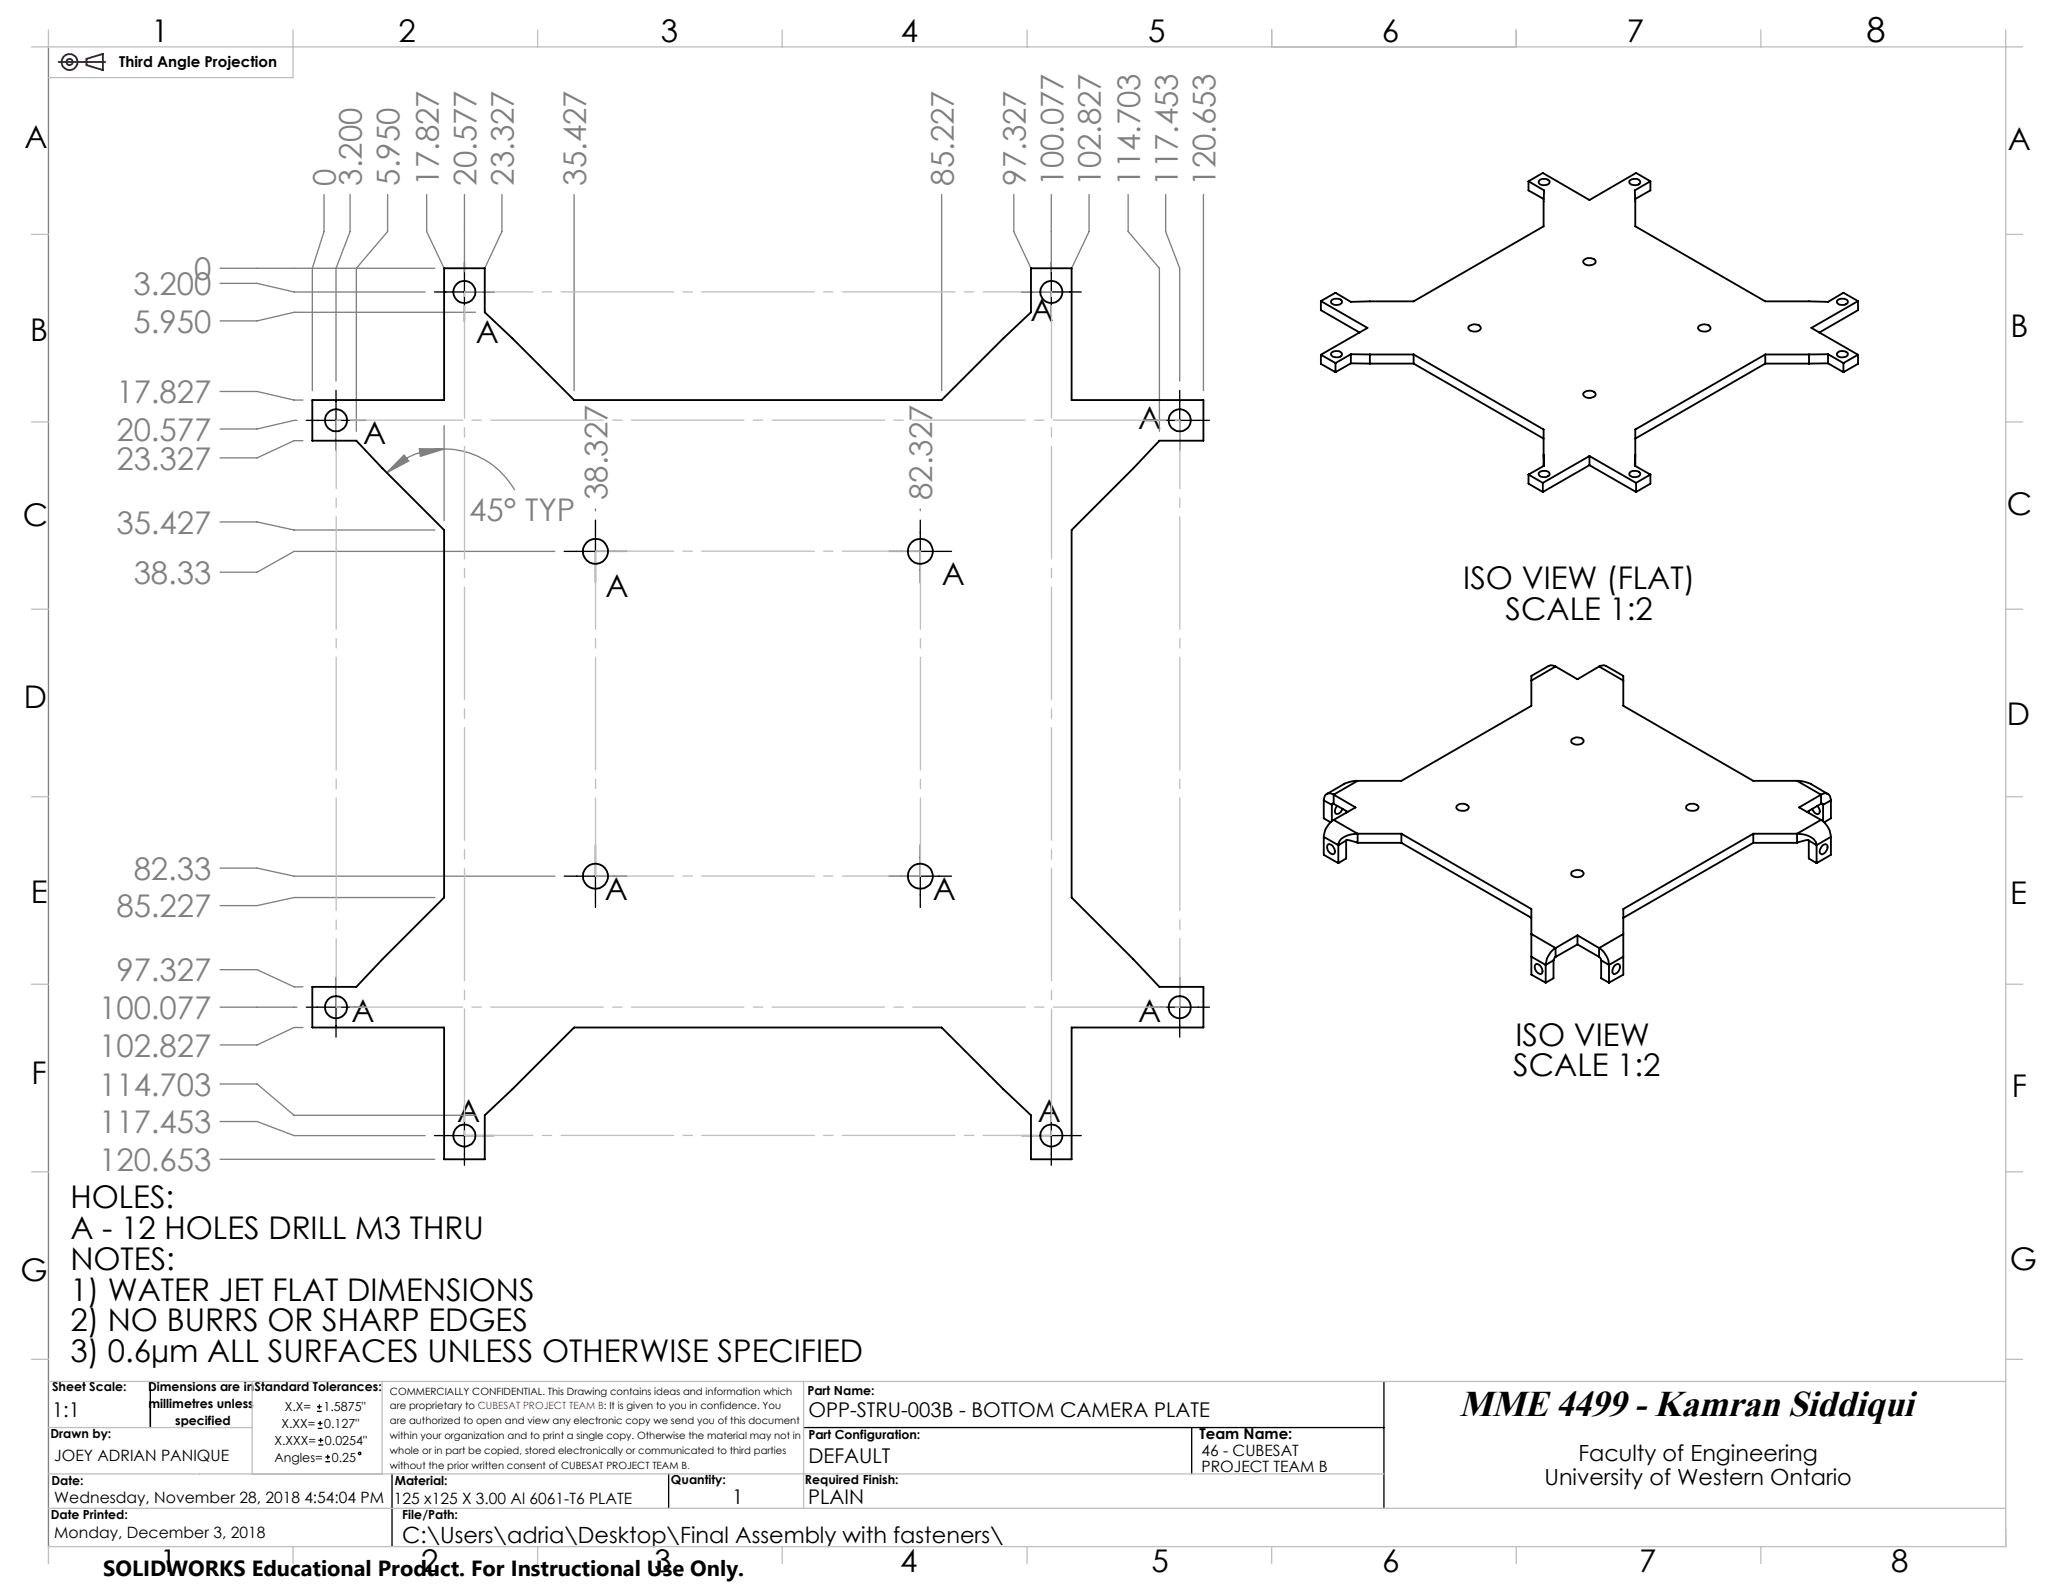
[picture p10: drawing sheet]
<svg xmlns="http://www.w3.org/2000/svg" width="279mm" height="216mm" viewBox="0 0 279 216" stroke-linecap="round" stroke-linejoin="round" font-family="sans-serif">
<g fill="none" stroke="#000" stroke-width=".18">
<path d="M58.8 39.5h8.1M62.9 35.5v8.1M138.4 39.5h8M142.4 35.5v8.1M41.5 56.9h8.1M45.5 52.9v8.1M155.7 56.9h8.1M159.8 52.9v8.1M76.4 74.7h8.5M80.6 70.4v8.5M120.4 74.7h8.5M124.6 70.4v8.5"/>
<path d="M76.4 118.7h8.5M80.6 114.4v8.5M120.4 118.7h8.5M124.6 114.4v8.5M41.5 136.4h8.1M45.5 132.4v8.1M155.7 136.4h8.1M159.8 132.4v8.1M58.8 153.8h8.1M62.9 149.8v8M138.4 153.8h8M142.4 149.8v8"/>
<path d="M20.4 187.1v6.3M42.9 191.2h.7M42.9 190.5h.7M43 193.5h.7M43 192.8h.7M43.1 195.7h.7M43.1 195.1h.7M43.3 190.2v.7M43.4 192.5v.6M43.4 194.8v.6M44.1 198h.6M44.1 197.3h.6"/>
<path d="M44.4 197v.7M53.1 199.6v9.9M90.6 199.6v4.7M108.8 193.4h78.6M161.4 193.4v6.2M187.4 187.1v17.2"/>
<circle cx="48.7" cy="196.9" r=".16"/>
</g>
<g fill="none" stroke="#400040" stroke-width=".25">
<path d="M7.9 8.4h6.4M11.7 8l2.2-.7v2.2l-2.2-.7z"/>
<circle cx="9.4" cy="8.4" r=".41"/>
<circle cx="9.4" cy="8.4" r="1.08"/>
</g>
<g fill="none" stroke="#808080" stroke-width=".18">
<path d="M6.6 6.4v203.1M29.8 36.3h29.1M29.8 38.4h5l5 1.1h17.8M43.9 26.4v5l-1.6 4.9v16.6M47.4 26.4v5l-1.9 4.9v15.3M52.5 26.4v5l-4.2 4.9v22.1M57.8 26.4v5l2.3 4.9M62.9 26.4v10.4M68 26.4v5l-2.3 4.9M77.8 26.4v26.5M127.5 26.4v26.5M137.3 26.4v5l2.3 4.9"/>
<path d="M142.4 26.4v10.4M147.5 26.4v5l-2.4 4.9M152.8 26.4v5l4.2 4.9v22.1M157.9 26.4v5l1.9 4.9v15.3M163 26.4v26.5M29.8 53h5l5 1.2h1.2M40.2 56.9h-.4l-5 1.2h-5M41 59.7h-1.2l-5 2.3h-5M60.1 57.6v12.9M64.4 42.3h-24.6l-5 1.2h-5M29.8 70.7h5l5 1.1h19.1M54.7 61.6l.7 .8-3 1.6z"/>
<path d="M56.8 60.8h3.3l-3.2 1zM60.1 60.8a10.7 10.7 0 0 0-7.7 3.2M60.1 60.8a10.9 10.9 0 0 1 9.6 5.6M75.1 74.7h-35.3l-5 2.8h-5M80.6 68.9v.3M124.6 68.9v.3M29.8 117.6h5l5 1.1h35.3M29.8 131.3h5l5 2.4h1.2M29.8 136.4h10.4M41 139.2h-1.2l-5 2.3h-5M58.9 121.6h-19.1l-5 1.1h-5M29.8 146.8h5l5 4.3h24.6"/>
<path d="M29.8 151.9h5l5 1.9h17.8M29.8 157h29.1"/>
</g>
<path d="M20.4 193.4v-3.6" fill="none" stroke="#000" stroke-width=".18" stroke-dasharray="15.2 1.3 1.3 1.3"/>
<path d="M62.9 39.5h79.5M45.5 56.9v79.5M159.8 56.9v79.5M62.9 153.8h79.5" fill="none" stroke="#c0c0c0" stroke-width=".18" stroke-dasharray="15.2 1.3 1.3 1.3" stroke-dashoffset="6"/>
<path d="M62.9 39.5v114.3M142.4 39.5v114.3M45.5 56.9h114.3M45.5 136.4h114.3" fill="none" stroke="#c0c0c0" stroke-width=".18" stroke-dasharray="15.2 1.3 1.3 1.3" stroke-dashoffset="-1.9"/>
<path d="M80.7 74.7h44M80.7 74.7v44M124.7 74.7v44M80.7 118.7h44" fill="none" stroke="#c0c0c0" stroke-width=".18" stroke-dasharray="15.2 1.3 1.3 1.3" stroke-dashoffset="4.7"/>
<g fill="none" stroke="#c0c0c0" stroke-width=".18">
<path d="M4.3 6.3h269.6M6.6 4.1v2.2M39.7 4.1v6.4h-33.1M72.8 4.1v2.2M105.9 4.1v2.2M139.1 4.1v2.2M172.2 4.1v2.2M205.4 4.1v2.2M238.5 4.1v2.2M271.6 4.1v205.4h-265v2.3M4.3 31.7h2.3M271.6 31.7h2.3"/>
<path d="M4.3 57.1h2.3M271.6 57.1h2.3M4.3 82.5h2.3M271.6 82.5h2.3M4.3 107.9h2.3M271.6 107.9h2.3M4.3 133.3h2.3M271.6 133.3h2.3M4.3 158.7h2.3M271.6 158.7h2.3M4.3 184.1h2.3M6.6 187.1h265"/>
<path d="M6.6 199.6h180.8M6.6 193.4h27.5M34.1 187.1v12.5M51.8 187.1v12.5M108.8 187.1v17.2M271.6 184.1h2.3M6.6 204.3h265M39.7 209.5v2.3M72.8 209.5v2.3M105.9 209.5v2.3M139.1 209.5v2.3M172.2 209.5v2.3"/>
<path d="M205.4 209.5v2.3M238.5 209.5v2.3"/>
</g>
<path d="M56.8 60.8h3.3l-3.2 1zM54.7 61.6l.7 .8-3 1.6z" fill="#808080"/>
<g fill="none" stroke="#000" stroke-width=".25">
<path d="M207 24.6l2-1.2 6.3 3.7 6.3-3.7 1.9 1.2M207 24.6l2.1 1.2v4.9l-17.6 10.1-8.5 .1-2.1-1.2-2 1.1M207 24.6v1.2l2.1 1.2M208.5 24.4a1.08 1.08 0 0 1 1.4 .2v.1a.92 .92 0 0 1-1.5 0zM214.5 35.2a1.01 1.01 0 0 1 1.6 .3 1.02 1.02 0 0 1-1.7 0zM220.7 24.4a.83 .83 0 0 1 1.4 .3 .92 .92 0 0 1-1.4 0zM223.5 24.6l-2.1 1.2 .1 4.9 17.6 10.1 8.5 .1 2.1-1.2 1.9 1.1M223.5 24.6v1.2l-2 1.2M42.3 54.2h17.8v-17.9h5.6v6l3.7 3.5 8.4 8.4h49.7l8.4-8.4 3.7-3.5v-6h5.5v17.9h17.9v5.5h-6l-3.5 3.7-8.4 8.4v49.8l8.4 8.3 3.5 3.8h6v5.5h-17.9v17.8h-5.5v-5.9l-3.7-3.6-8.4-8.3h-49.7l-8.4 8.3-3.7 3.6v5.9h-5.6v-17.8h-17.8v-5.5h6l3.5-3.8 8.3-8.3v-49.8l-8.3-8.4-3.5-3.7h-6zM178.9 48l2 1.2M178.9 40.8l6.3 3.6-6.3 3.6M178.9 40.8v1.2l5.2 3"/>
<path d="M178.9 48v1.3l2 1.1M180.3 40.7a1.07 1.07 0 0 1 1.5 .1v.1a.92 .92 0 0 1-1.5 .1zM180.3 47.8a.83 .83 0 0 1 1.5 .2 .92 .92 0 0 1-1.5 0zM180.9 49.2v1.2M183 48h2.5M183 48l-2.1 1.2M183 48v1.2M183 49.2l-2.1 1.2M183 49.2h2.5M185.5 48h6M185.5 49.2h6M185.5 48v1.2"/>
<path d="M191.5 48l17.6 10.2v4.9M191.5 49.2l17.6 10.2M191.5 48v1.2M198.9 44.2a1.12 1.12 0 0 1 1.6 .1 .55 .55 0 0 1-.7 .6l-.8-.2a.35 .35 0 0 1-.1-.5zM214.5 53.2a1.01 1.01 0 0 1 1.6 .2 .89 .89 0 0 1-1.2 .5l-.3-.2a.32 .32 0 0 1-.1-.5zM230 44.2a1.12 1.12 0 0 1 1.6 .1 .55 .55 0 0 1-.6 .6l-.8-.2a.35 .35 0 0 1-.2-.5zM239.1 48l-17.6 10.2v4.9M239.1 48h5.9M239.1 48v1.2M239.1 49.2l-17.6 10.2M239.1 49.2h5.9M245 48v1.2"/>
<path d="M247.6 48l2.1 1.2M247.6 48h-2.6M247.6 48v1.2M247.6 49.2l2.1 1.2M247.6 49.2h-2.6M248.8 47.8a1.02 1.02 0 0 1 1.5 .1v.1a.92 .92 0 0 1-1.5 0zM248.8 40.7a1.15 1.15 0 0 1 1.4 0 .46 .46 0 0 1-.5 .6l-.6-.1-.2-.1a.3 .3 0 0 1-.1-.4zM249.7 49.2v1.2M251.6 40.8l-6.3 3.6 6.3 3.6M251.6 48l-1.9 1.2M251.6 40.8v1.2l-5.2 3M251.6 48v1.3l-1.9 1.1"/>
<path d="M207 64.3l2 1.1M207 64.3v1.2l2 1.1M208.5 64a1.08 1.08 0 0 1 1.3 .1 .45 .45 0 0 1-.5 .5h-.6l-.2-.1a.3 .3 0 0 1 0-.5zM209 65.4v1.2M209.1 61.6v1.5l-2.1 1.2M215.3 61.8l6.3 3.6M215.3 61.8l-6.3 3.6M215.3 61.8v1.2M215.3 63l6.3 3.6M215.3 63l-6.3 3.6M220.8 63.9a1.06 1.06 0 0 1 1.3 .2v.1a.92 .92 0 0 1-1.4 .1zM221.5 61.6l-.1 1.5 2.1 1.2"/>
<path d="M221.6 65.4v1.2M223.5 64.3l-1.9 1.1M223.5 64.3v1.2l-1.9 1.1M207.4 92.2v3.4l-17.6 10.2h-5.9M210.7 90.3l-.7-.2-.3 .1-2.3 1.3v.7M210.7 90.3l2.9 1.7 3-1.7M210.7 90.3l-3.3 1.9M216.6 90.3l.6-.2 .3 .1 2.4 1.3v.7M216.6 90.3l3.3 1.9M219.9 92.2v3.4l17.6 10.2h5.9M179.3 113.3l2 1.2M179.3 113.3v2.5l2 1.1"/>
<path d="M179.3 108.4v2.4l.9 .6M179.3 108.4l1.1 .6M179.8 114.4a.74 .74 0 0 1 1 .7 .38 .38 0 0 1-.2 .6 .38 .38 0 0 1-.5-.2l-.3-.5-.1-.3zM180.4 109v2.2M180.6 111.1a3 3 0 0 0-1.3 2.2M180.6 107.6a.82 .82 0 0 0-.9-.1 .82 .82 0 0 0-.4 .9M180.6 108.9a.14 .14 0 0 0-.2-.1 .14 .14 0 0 0 0 .2M180.6 111.1l3.3 1.8M180.6 107.6l3 1.8-3 1.7M180.6 107.6v1.3M180.6 108.9l1.9 1.1M180.6 108.9l-.2 .1"/>
<path d="M181.1 109.1a.7 .7 0 0 0-.1 1.1h.3l.3-.2 .2-.5M181.3 114.5v2.4M182.3 113.8a1.91 1.91 0 0 1 1.3 .3l.3 .1M182.3 113.8l-1 .7M182.3 109.8v.3M182.3 113.8v2.5l-1 .6M183.9 112.9a2.59 2.59 0 0 0-2.6 1.4v.2M183.9 105.8l-1.1 .1-.7 .2-2.4 1.5M183.9 112.9h5.9M183.9 105.8l-3.3 1.8M183.9 114.2h5.9M183.9 112.9v1.3"/>
<path d="M189.8 112.9l17.6 10.2v3.4M189.8 114.2l17.6 10.1M189.8 112.9v1.3M197.3 109.2a1.09 1.09 0 0 1 1.6 .1 .99 .99 0 0 1-1.6 .2zM212.8 118.1a1.06 1.06 0 0 1 1.7 .2 1.01 1.01 0 0 1-1.7 .1zM212.8 100.2a1.06 1.06 0 0 1 1.7 .2 1.01 1.01 0 0 1-1.7 0zM228.4 109.2a1.09 1.09 0 0 1 1.6 .1 1.01 1.01 0 0 1-1.6 .2zM237.5 112.9l-17.6 10.2v3.4M237.5 112.9h5.9M237.5 112.9v1.3M237.5 114.2l-17.6 10.1M237.5 114.2h5.9"/>
<path d="M243.4 112.9a2.59 2.59 0 0 1 2.6 1.4v.2M243.4 105.8l1.1 .1 .6 .2 2.5 1.5M243.4 105.8l3.2 1.8M243.4 112.9v1.3M245 113.8a2.01 2.01 0 0 0-1.4 .3l-.2 .1M245 113.8l1 .7M245 113.8v2.5l1 .6M245 109.8v.3M246 114.5v2.4M246.1 109.1a.74 .74 0 0 1 .2 1.1h-.3l-.3-.1-.3-.6M246.6 111.1a3 3 0 0 1 1.4 2.2M246.6 107.6a.82 .82 0 0 1 1-.1 .82 .82 0 0 1 .4 .9"/>
<path d="M246.6 108.9a.16 .16 0 0 1 .2-.1 .16 .16 0 0 1 .1 .2M246.6 107.6l-2.9 1.8 2.9 1.7M246.6 111.1l-3.2 1.8M246.6 107.6v1.3M246.6 108.9l-1.8 1.1M246.6 108.9l.3 .1M246.8 114.5a.39 .39 0 0 1 .5-.1 .39 .39 0 0 1 .2 .5l-.4 .7a.39 .39 0 0 1-.6 0 .39 .39 0 0 1 0-.5zM246.9 109v2.2M248 113.3l-2 1.2M248 113.3v2.5l-2 1.1M248 108.4v2.4l-.9 .6M248 108.4l-1.1 .6"/>
<path d="M207.4 126.5v3.1M207.4 126.5l3.3 1.9M207.4 129.6v2.4l1.9 1.1M207.4 129.6l1.9 1.1M208 130.6a.74 .74 0 0 1 .9 .8 .38 .38 0 0 1-.2 .5 .38 .38 0 0 1-.5-.2l-.3-.5v-.3zM209.3 130.7v2.4M210.4 130.1l-1.1 .6M210.4 130.1v2.4l-1.1 .6M210.7 128.4a3 3 0 0 0-1.4 2.3M210.7 129.6l-.3 .5M210.7 128.4v1.2M213.6 126.7l3 1.7"/>
<path d="M213.6 126.7l-2.9 1.7M213.6 126.7v1.2M213.6 127.9l3 1.7M213.6 127.9l-2.9 1.7M216.6 128.4a3 3 0 0 1 1.3 2.3M216.6 129.6l.1 .2 .2 .3M216.6 128.4v1.2M216.9 130.1l1 .6M216.9 130.1v2.4l1 .6M217.9 130.7v2.4M218.7 130.8a.39 .39 0 0 1 .5-.2 .39 .39 0 0 1 .2 .5 .77 .77 0 0 1-.9 .8l-.1-.4zM219.9 126.5v3.1"/>
<path d="M219.9 129.6v2.4l-2 1.1M219.9 126.5l-3.3 1.9M219.9 129.6l-2 1.1"/>
<circle cx="62.9" cy="39.5" r="1.51"/>
<circle cx="142.4" cy="39.6" r="1.5"/>
<circle cx="45.5" cy="56.9" r="1.51"/>
<circle cx="159.8" cy="56.9" r="1.51"/>
<circle cx="80.7" cy="74.7" r="1.7"/>
<circle cx="124.6" cy="74.7" r="1.7"/>
<circle cx="80.6" cy="118.7" r="1.69"/>
<circle cx="124.6" cy="118.7" r="1.69"/>
<circle cx="45.5" cy="136.4" r="1.5"/>
<circle cx="159.8" cy="136.4" r="1.5"/>
<circle cx="62.9" cy="153.8" r="1.51"/>
<circle cx="142.4" cy="153.8" r="1.5"/>
</g>
<text font-size="5" x="197.6" y="191.8">MME 4499 - Kamran Siddiqui</text>
<text font-size="4.7" x="252.8" y="5.7">8</text>
<g font-size="4.2">
<text x="20.5" y="5.7">1</text>
<text x="54" y="5.7">2</text>
<text x="89.5" y="5.7">3</text>
<text x="122" y="5.7">4</text>
<text x="155.5" y="5.7">5</text>
<text x="187.1" y="5.7">6</text>
<text x="220.3" y="5.7">7</text>
<text x="3.3" y="20.1">A</text>
<text x="271.9" y="20.4">A</text>
<text x="4.1" y="46.2">B</text>
<text x="64.4" y="46.4">A</text>
<text x="139.6" y="43.5">A</text>
<text x="272.3" y="45.7">B</text>
<text x="154.1" y="58.1">A</text>
<text x="49.2" y="60.2">A</text>
<text x="3.1" y="71.2">C</text>
<text x="271.8" y="69.8">C</text>
<text x="82" y="80.8">A</text>
<text x="127.6" y="79.2">A</text>
<text x="198.2" y="79.8">ISO VIEW (FLAT)</text>
<text x="203.9" y="84">SCALE 1:2</text>
<text x="3.2" y="95.9">D</text>
<text x="271.8" y="98.2">D</text>
<text x="4.2" y="122.3">E</text>
<text x="81.9" y="121.9">A</text>
<text x="126.4" y="121.9">A</text>
<text x="272.2" y="122.5">E</text>
<text x="47.6" y="138.4">A</text>
<text x="154.1" y="138.4">A</text>
<text x="205.2" y="141.6">ISO VIEW</text>
<text x="4.3" y="146.8">F</text>
<text x="205" y="145.8">SCALE 1:2</text>
<text x="272.5" y="148.5">F</text>
<text x="61.9" y="151.9">A</text>
<text x="140.6" y="151.9">A</text>
<text x="9.5" y="163.6">HOLES:</text>
<text x="9.5" y="167.8">A - 12 HOLES DRILL M3 THRU</text>
<text x="2.8" y="173.5">G</text>
<text x="9.5" y="172">NOTES:</text>
<text x="272.2" y="172">G</text>
<text x="9.5" y="176.1">1) WATER JET FLAT DIMENSIONS</text>
<text x="9.5" y="180.3">2) NO BURRS OR SHARP EDGES</text>
<text x="9.5" y="184.5">3) 0.6µm ALL SURFACES UNLESS OTHERWISE SPECIFIED</text>
<text x="21.6" y="212.9">1</text>
<text x="57.1" y="212.9">2</text>
<text x="88.6" y="212.9">3</text>
<text x="121.9" y="212.9">4</text>
<text x="155.9" y="212.9">5</text>
<text x="187.2" y="212.9">6</text>
<text x="222" y="212.9">7</text>
<text x="256.1" y="212.9">8</text>
</g>
<g font-size="4.2" fill="#808080">
<text x="45.5" y="25.2" transform="rotate(-90 45.5 25.2)">0</text>
<text x="49" y="25.2" transform="rotate(-90 49 25.2)">3.200</text>
<text x="54.1" y="25.2" transform="rotate(-90 54.1 25.2)">5.950</text>
<text x="59.4" y="25.2" transform="rotate(-90 59.4 25.2)">17.827</text>
<text x="64.5" y="25.2" transform="rotate(-90 64.5 25.2)">20.577</text>
<text x="69.6" y="25.2" transform="rotate(-90 69.6 25.2)">23.327</text>
<text x="79.4" y="25.2" transform="rotate(-90 79.4 25.2)">35.427</text>
<text x="129.2" y="25.2" transform="rotate(-90 129.2 25.2)">85.227</text>
<text x="138.9" y="25.2" transform="rotate(-90 138.9 25.2)">97.327</text>
<text x="144" y="25.2" transform="rotate(-90 144 25.2)">100.077</text>
<text x="149.1" y="25.2" transform="rotate(-90 149.1 25.2)">102.827</text>
<text x="154.4" y="25.2" transform="rotate(-90 154.4 25.2)">114.703</text>
<text x="159.5" y="25.2" transform="rotate(-90 159.5 25.2)">117.453</text>
<text x="164.6" y="25.2" transform="rotate(-90 164.6 25.2)">120.653</text>
<text x="18.1" y="40">3.200</text>
<text x="26.3" y="37.9">0</text>
<text x="18.1" y="45.1">5.950</text>
<text x="15.8" y="54.6">17.827</text>
<text x="15.8" y="59.7">20.577</text>
<text x="15.8" y="63.6">23.327</text>
<text x="63.6" y="70.5">45° TYP</text>
<text x="82.3" y="67.7" transform="rotate(-90 82.3 67.7)">38.327</text>
<text x="126.3" y="67.7" transform="rotate(-90 126.3 67.7)">82.327</text>
<text x="15.8" y="72.3">35.427</text>
<text x="18.1" y="79.1">38.33</text>
<text x="18.1" y="119.2">82.33</text>
<text x="15.8" y="124.3">85.227</text>
<text x="15.8" y="132.9">97.327</text>
<text x="13.4" y="138">100.077</text>
<text x="13.4" y="143.1">102.827</text>
<text x="13.4" y="148.4">114.703</text>
<text x="13.4" y="153.5">117.453</text>
<text x="13.4" y="158.6">120.653</text>
</g>
<g font-size="3">
<text x="213.8" y="197.8">Faculty of Engineering</text>
<text x="209.2" y="201.1">University of Western Ontario</text>
<text x="54.5" y="209">C:\Users\adria\Desktop\Final Assembly with fasteners\</text>
<text x="14" y="213.5">SOLIDWORKS Educational Product. For Instructional Use Only.</text>
</g>
<g font-size="2.8">
<text x="7" y="192">1:1</text>
<text x="109.5" y="192">OPP-STRU-003B - BOTTOM CAMERA PLATE</text>
<text x="109.5" y="198.2">DEFAULT</text>
</g>
<g font-size="2.7">
<text x="99.1" y="203.8">1</text>
<text x="109.5" y="203.8">PLAIN</text>
</g>
<g font-size="2.1">
<text x="7.4" y="197.8">JOEY ADRIAN PANIQUE</text>
<text x="162.7" y="197.3">46 - CUBESAT</text>
<text x="7.4" y="203.5">Wednesday, November 28, 2018 4:54:04 PM</text>
<text x="53.4" y="203.8">125 x125 X 3.00 Al 6061-T6 PLATE</text>
<text x="162.7" y="199.4">PROJECT TEAM B</text>
<text x="7.4" y="208.4">Monday, December 3, 2018</text>
</g>
<g font-size="2">
<text x="16.2" y="9">Third Angle Projection</text>
<text x="162.5" y="194.9">Team Name:</text>
</g>
<g font-size="1.7">
<text x="7" y="188.5">Sheet Scale:</text>
<text x="20.1" y="188.5">Dimensions are in</text>
<text x="20.1" y="190.7">millimetres unless</text>
<text x="34.5" y="188.5">Standard Tolerances:</text>
<text x="38.6" y="191.2">X.X=</text>
<text x="43.8" y="191.2">1.5875&quot;</text>
<text x="109.3" y="188.9">Part Name:</text>
<text x="6.8" y="194.8">Drawn by:</text>
<text x="23.7" y="193">specified</text>
<text x="37.2" y="195.7">X.XXX=</text>
<text x="37.2" y="198">Angles=</text>
<text x="38.1" y="193.4">X.XX=</text>
<text x="43.9" y="193.4">0.127&quot;</text>
<text x="44" y="195.7">0.0254&quot;</text>
<text x="44.9" y="198">0.25</text>
<text x="109.5" y="194.9">Part Configuration:</text>
<text x="7" y="201.2">Date:</text>
<text x="53.5" y="201.1">Material:</text>
<text x="90.9" y="201">Quantity:</text>
<text x="109" y="201">Required Finish:</text>
<text x="6.9" y="205.7">Date Printed:</text>
<text x="54.5" y="205.7">File/Path:</text>
</g>
<g font-size="1.4">
<text x="52.8" y="188.9">COMMERCIALLY CONFIDENTIAL. This Drawing contains ideas and information which</text>
<text x="52.8" y="190.9">are proprietary to CUBESAT PROJECT TEAM B: It is given to you in confidence. You</text>
<text x="52.8" y="192.9">are authorized to open and view any electronic copy we send you of this document</text>
<text x="52.8" y="194.9">within your organization and to print a single copy. Otherwise the material may not in</text>
<text x="52.8" y="196.9">whole or in part be copied, stored electronically or communicated to third parties</text>
<text x="52.8" y="199">without the prior written consent of CUBESAT PROJECT TEAM B.</text>
</g>
</svg>
